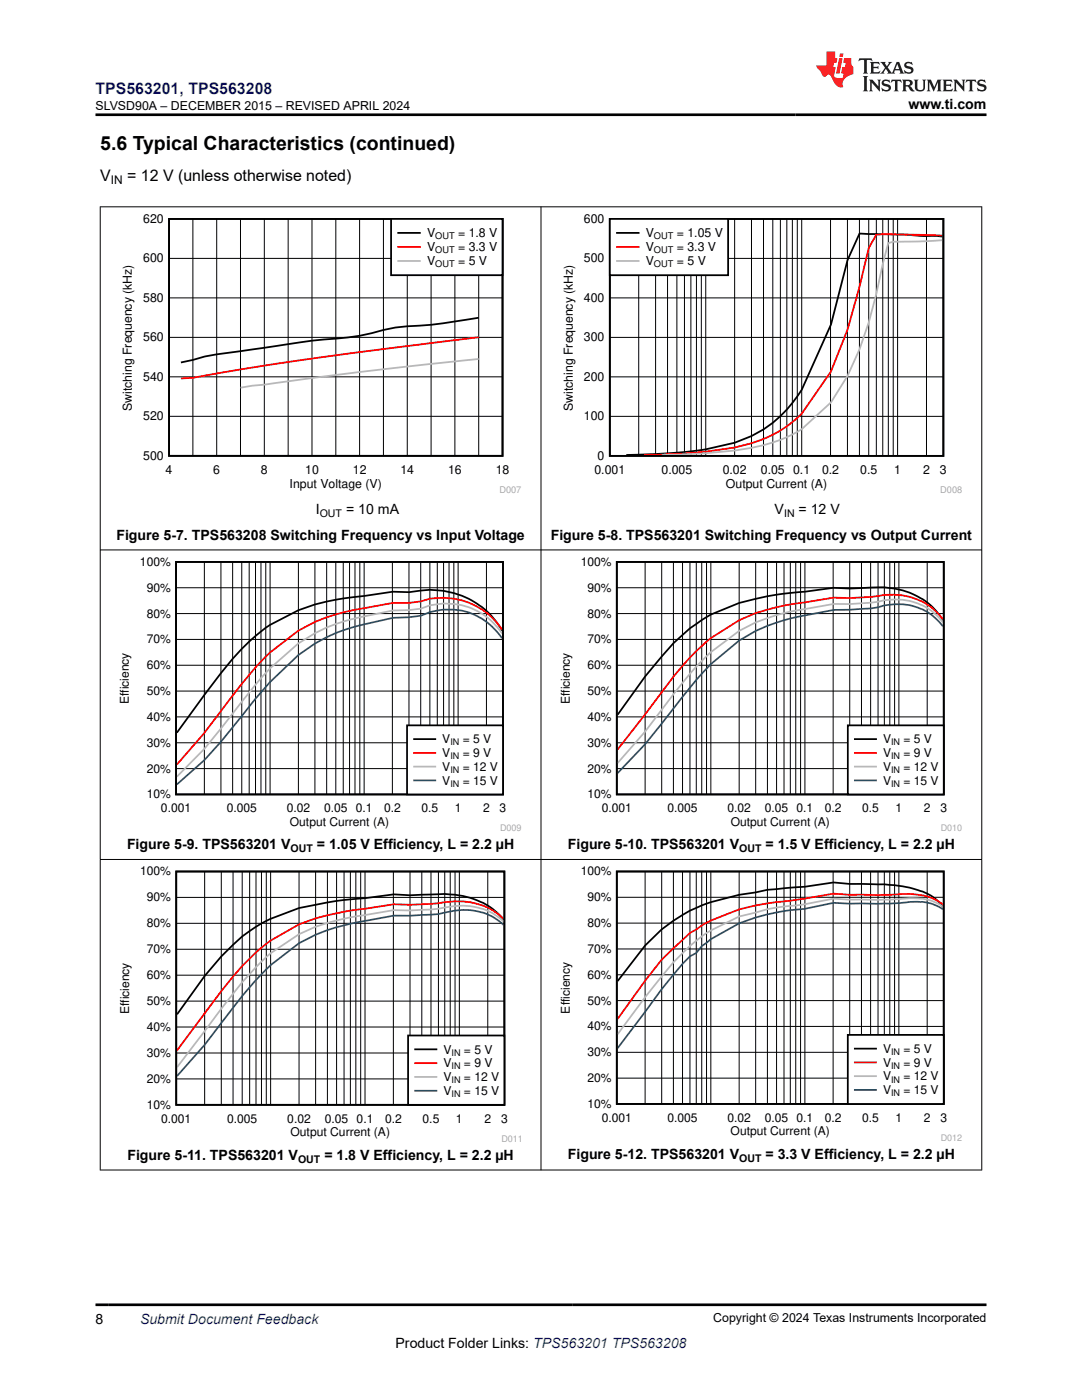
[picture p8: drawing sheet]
<svg xmlns="http://www.w3.org/2000/svg" width="216mm" height="279mm" viewBox="0 0 216 279" stroke-linecap="round" stroke-linejoin="round" font-family="sans-serif">
<path d="M33.7 43.7h66.6v47.3h-66.6zM95.5 63.4l-4.7 .8a62.4 62.4 0 0 1-9.5 .9l-2.4 .3-2.4 .5a44.3 44.3 0 0 1-11.9 1.9l-16.6 2.3a49.5 49.5 0 0 0-9.5 1.7l-2.4 .5" fill="none" stroke="#000" stroke-width=".36"/>
<g fill="none" stroke="#000" stroke-width=".2">
<path d="M33.7 59.4h66.6M33.7 51.6h66.6M38.5 43.7v47.3M43.2 43.7v47.3M48 43.7v47.3M52.7 43.7v47.3M57.5 43.7v47.3M62.3 43.7v47.3M67 43.7v47.3M71.8 43.7v47.3M76.5 43.7v47.3M81.3 43.7v47.3"/>
<path d="M86 43.7v47.3M90.8 43.7v47.3M95.5 43.7v47.3M33.7 75.2h66.6M33.7 67.3h66.6M33.7 83.1h66.6"/>
</g>
<path d="M95.5 67.3l-4.7 .6a869.1 869.1 0 0 0-52.3 7.5l-2.4 .1" fill="none" stroke="#f00" stroke-width=".36"/>
<path d="M95.5 71.6a989 989 0 0 0-42.8 5.2l-4.7 .6" fill="none" stroke="#b8b8b8" stroke-width=".36"/>
<path d="M78 43.7h22.3v11.2h-22.3z" fill-rule="evenodd" fill="#fff"/>
<path d="M78 43.7h22.3v11.2h-22.3zM79.5 46.5h4.3" fill="none" stroke="#000" stroke-width=".36"/>
<path d="M79.5 49.3h4.3" fill="none" stroke="#f00" stroke-width=".36"/>
<path d="M79.5 52.1h4.3" fill="none" stroke="#b8b8b8" stroke-width=".36"/>
<path d="M111.9 42.7h80.1v55.8h-80.1z" fill-rule="evenodd" fill="#fff"/>
<path d="M121.7 43.7h66.5v47.3h-66.5zM188.1 47.2l-7.5-.4-9.1-.2-2.4 5.3-3.3 12.9-5.8 13a24 24 0 0 1-13.4 10.6l-5.8 1.3a104.2 104.2 0 0 1-15.8 1.1" fill="none" stroke="#000" stroke-width=".36"/>
<g fill="none" stroke="#000" stroke-width=".2">
<path d="M121.7 59.5h66.5M121.7 51.6h66.5M127.4 43.7v47.3M130.8 43.7v47.3M133.2 43.7v47.3M135.1 43.7v47.3M136.6 43.7v47.3M137.9 43.7v47.3M139 43.7v47.3M139.9 43.7v47.3M140.8 43.7v47.3M146.6 43.7v47.3"/>
<path d="M150 43.7v47.3M152.3 43.7v47.3M154.2 43.7v47.3M155.7 43.7v47.3M157 43.7v47.3M158.1 43.7v47.3M159.1 43.7v47.3M160 43.7v47.3M165.7 43.7v47.3M169.1 43.7v47.3M171.5 43.7v47.3M173.3 43.7v47.3"/>
<path d="M174.9 43.7v47.3M176.1 43.7v47.3M177.3 43.7v47.3M178.2 43.7v47.3M179.1 43.7v47.3M184.9 43.7v47.3M121.7 75.2h66.5M121.7 67.3h66.5M121.7 83.1h66.5"/>
</g>
<path d="M188.1 47l-9.9-.2h-3.4l-1.5 2.7-1.8 7.7-2.4 8.6-3.3 8.3-5.8 8.5a24.3 24.3 0 0 1-13.4 6.7l-6.7 .9-11.3 .6" fill="none" stroke="#f00" stroke-width=".36"/>
<path d="M188.1 47.9l-3.7 .3h-6.2l-1 .3-1.1 4.3a82.5 82.5 0 0 1-7 22.2l-3.3 5.3-5.8 5.4a30.2 30.2 0 0 1-13.4 4.2l-5.8 .6-8.8 .3" fill="none" stroke="#b8b8b8" stroke-width=".36"/>
<path d="M121.7 43.7h23.6v11.2h-23.6z" fill-rule="evenodd" fill="#fff"/>
<path d="M121.7 43.7h23.6v11.2h-23.6zM123.1 46.5h4.3" fill="none" stroke="#000" stroke-width=".36"/>
<path d="M123.1 49.3h4.3" fill="none" stroke="#f00" stroke-width=".36"/>
<path d="M123.1 52.1h4.3" fill="none" stroke="#b8b8b8" stroke-width=".36"/>
<path d="M24 111.2h80v54.7h-80z" fill-rule="evenodd" fill="#fff"/>
<path d="M35.1 112.1h65.3v46.4h-65.3zM100.2 125.9a16.2 16.2 0 0 0-16.2-8l-2.4 .3-3.2-.1-5.7 .8a48.8 48.8 0 0 0-13.2 2.9l-5.6 2.9-1.8 1.3a43.6 43.6 0 0 0-8 8.4l-8.8 11.8" fill="none" stroke="#000" stroke-width=".35"/>
<g fill="none" stroke="#000" stroke-width=".2">
<path d="M35.1 117.3h65.3M40.8 112.1v46.5M44.1 112.1v46.5M46.4 112.1v46.5M48.2 112.1v46.5M49.7 112.1v46.5M51 112.1v46.5M52.1 112.1v46.5M53 112.1v46.5M53.9 112.1v46.5M59.5 112.1v46.5M62.8 112.1v46.5"/>
<path d="M65.2 112.1v46.5M67 112.1v46.5M68.5 112.1v46.5M69.8 112.1v46.5M70.8 112.1v46.5M71.8 112.1v46.5M72.7 112.1v46.5M78.3 112.1v46.5M81.6 112.1v46.5M83.9 112.1v46.5M85.8 112.1v46.5M87.3 112.1v46.5"/>
<path d="M88.5 112.1v46.5M89.6 112.1v46.5M90.6 112.1v46.5M91.4 112.1v46.5M97.1 112.1v46.5M35.1 137.9h65.3M35.1 132.8h65.3M35.1 127.6h65.3M35.1 122.5h65.3M35.1 153.4h65.3M35.1 148.2h65.3M35.1 143.1h65.3"/>
</g>
<path d="M100.2 125.6a14.3 14.3 0 0 0-14.4-6.1l-1.8 .5-2.4 .3h-3.2l-5.7 1.1a36.7 36.7 0 0 0-13.2 4.5l-5.6 4.3-2.9 3-2.8 3.3-7.4 9.8-5.5 6.3" fill="none" stroke="#f00" stroke-width=".35"/>
<path d="M100.2 126.4a13.3 13.3 0 0 0-14.4-5.6l-1.8 .7-2.4 .3h-3.2l-5.7 1.2a34.5 34.5 0 0 0-13.2 5.4l-5.6 5-1.8 1.9-11.3 14.2-5.5 5.5" fill="none" stroke="#b8b8b8" stroke-width=".35"/>
<path d="M100.2 127.4a12.7 12.7 0 0 0-14.4-5.2l-1.8 .7-2.4 .3-3.2 .1-5.7 1.3a32 32 0 0 0-13.2 6.1l-5.6 5.4-2.9 3.3-2.8 3.5a78.6 78.6 0 0 1-12.9 13.7" fill="none" stroke="#295c75" stroke-width=".35"/>
<path d="M81.2 144.8h19.2v13.7h-19.2z" fill-rule="evenodd" fill="#fff"/>
<path d="M81.2 144.8h19.2v13.7h-19.2zM82.6 147.5h4.3" fill="none" stroke="#000" stroke-width=".35"/>
<path d="M82.6 150.3h4.3" fill="none" stroke="#f00" stroke-width=".35"/>
<path d="M82.6 153h4.3" fill="none" stroke="#b8b8b8" stroke-width=".35"/>
<path d="M82.6 155.7h4.3" fill="none" stroke="#295c75" stroke-width=".35"/>
<path d="M111.9 111.2h80.1v54.7h-80.1z" fill-rule="evenodd" fill="#fff"/>
<path d="M123.1 112.1h65.2v46.4h-65.2zM188.1 123.8a13.5 13.5 0 0 0-10.6-6.4l-1.1-.2-6.8 .3-3.3-.2-5.7 .8a59.3 59.3 0 0 0-13.1 2.2l-5.7 2.3-1.8 1.1a31.3 31.3 0 0 0-8 7.3l-3.3 4-5.5 7.6" fill="none" stroke="#000" stroke-width=".35"/>
<g fill="none" stroke="#000" stroke-width=".2">
<path d="M123.1 117.3h65.2M128.7 112.1v46.5M132 112.1v46.5M134.4 112.1v46.5M136.2 112.1v46.5M137.7 112.1v46.5M138.9 112.1v46.5M140 112.1v46.5M141 112.1v46.5M141.8 112.1v46.5M147.5 112.1v46.5M150.8 112.1v46.5"/>
<path d="M153.1 112.1v46.5M155 112.1v46.5M156.4 112.1v46.5M157.7 112.1v46.5M158.8 112.1v46.5M159.7 112.1v46.5M160.6 112.1v46.5M166.2 112.1v46.5M169.6 112.1v46.5M171.9 112.1v46.5M173.7 112.1v46.5M175.2 112.1v46.5"/>
<path d="M176.5 112.1v46.5M177.5 112.1v46.5M178.5 112.1v46.5M179.4 112.1v46.5M185 112.1v46.5M123.1 137.9h65.2M123.1 132.8h65.2M123.1 127.6h65.2M123.1 122.5h65.2M123.1 153.4h65.2M123.1 148.2h65.2M123.1 143.1h65.2"/>
</g>
<path d="M188.1 123.6a12.1 12.1 0 0 0-10.6-4.9h-1.1a38.1 38.1 0 0 1-10.1 .6l-5.7 .9a41.4 41.4 0 0 0-13.1 3.6l-5.7 3.5-1.8 1.6a52.3 52.3 0 0 0-8 9.3l-8.8 11.4" fill="none" stroke="#f00" stroke-width=".35"/>
<path d="M188.1 124.2a11.4 11.4 0 0 0-10.6-4.5l-1.1 .1a34 34 0 0 1-10.1 .7l-5.7 1.1a37.5 37.5 0 0 0-13.1 4.3l-5.7 4.3-1.8 1.7a78.3 78.3 0 0 0-8 9.8l-3.3 4.3-5.5 6.3" fill="none" stroke="#b8b8b8" stroke-width=".35"/>
<path d="M188.1 125a11.2 11.2 0 0 0-11.7-4.2l-2.7 .6-7.4 .3-5.7 1.1a35.3 35.3 0 0 0-13.1 5l-5.7 4.7-1.8 2-11.3 14-5.5 5.8" fill="none" stroke="#295c75" stroke-width=".35"/>
<path d="M169.2 144.8h19.1v13.7h-19.1z" fill-rule="evenodd" fill="#fff"/>
<path d="M169.2 144.8h19.1v13.7h-19.1zM170.6 147.5h4.2" fill="none" stroke="#000" stroke-width=".35"/>
<path d="M170.6 150.3h4.2" fill="none" stroke="#f00" stroke-width=".35"/>
<path d="M170.6 153h4.2" fill="none" stroke="#b8b8b8" stroke-width=".35"/>
<path d="M170.6 155.7h4.2" fill="none" stroke="#295c75" stroke-width=".35"/>
<path d="M24 172.9h80v55h-80z" fill-rule="evenodd" fill="#fff"/>
<path d="M35.2 173.9h65.4v46.6h-65.4zM100.5 183.5a13.9 13.9 0 0 0-10.7-5l-1.1-.1-6.9 .3-3.2-.2-5.8 .8a72.3 72.3 0 0 0-13.1 1.9l-5.7 2.2-1.8 .9a33.1 33.1 0 0 0-8.1 6.6l-3.3 3.9-5.5 7.6" fill="none" stroke="#000" stroke-width=".35"/>
<g fill="none" stroke="#000" stroke-width=".2">
<path d="M35.2 179.1h65.5M40.8 173.9v46.6M44.2 173.9v46.6M46.5 173.9v46.6M48.3 173.9v46.6M49.8 173.9v46.6M51.1 173.9v46.6M52.2 173.9v46.6M53.1 173.9v46.6M54 173.9v46.6M59.7 173.9v46.6M63 173.9v46.6"/>
<path d="M65.3 173.9v46.6M67.2 173.9v46.6M68.7 173.9v46.6M69.9 173.9v46.6M71 173.9v46.6M72 173.9v46.6M72.8 173.9v46.6M78.5 173.9v46.6M81.8 173.9v46.6M84.2 173.9v46.6M86 173.9v46.6M87.5 173.9v46.6"/>
<path d="M88.7 173.9v46.6M89.8 173.9v46.6M90.8 173.9v46.6M91.7 173.9v46.6M97.3 173.9v46.6M35.2 199.8h65.5M35.2 194.6h65.5M35.2 189.4h65.5M35.2 184.3h65.5M35.2 215.3h65.5M35.2 210.1h65.5M35.2 205h65.5"/>
</g>
<path d="M100.5 183.4a12.6 12.6 0 0 0-10.7-3.4l-3.8 .4-4.2 .2-3.2-.1-5.8 .9a51.1 51.1 0 0 0-13.1 3.1l-5.7 3.2-1.8 1.4a55.9 55.9 0 0 0-8.1 8.7l-8.8 11.8" fill="none" stroke="#f00" stroke-width=".35"/>
<path d="M100.5 183.9a11.9 11.9 0 0 0-10.7-2.9l-1.1 .1a34.3 34.3 0 0 1-6.9 .6l-3.2-.1-5.8 1a43.1 43.1 0 0 0-13.1 3.8l-5.7 3.8-2.9 2.8a75.1 75.1 0 0 0-7 8.3l-8.8 11.7" fill="none" stroke="#b8b8b8" stroke-width=".35"/>
<path d="M100.5 184.6a11.3 11.3 0 0 0-10.7-2.7 18.2 18.2 0 0 1-5.6 .7l-5.6 .1-5.8 1.1a41.4 41.4 0 0 0-13.1 4.4l-5.7 4.4-2.9 3-2.8 3.2-7.5 9.7-5.5 6.2" fill="none" stroke="#295c75" stroke-width=".35"/>
<path d="M81.4 206.7h19.2v13.8h-19.2z" fill-rule="evenodd" fill="#fff"/>
<path d="M81.4 206.7h19.2v13.8h-19.2zM82.8 209.4h4.3" fill="none" stroke="#000" stroke-width=".35"/>
<path d="M82.8 212.2h4.3" fill="none" stroke="#f00" stroke-width=".35"/>
<path d="M82.8 214.9h4.3" fill="none" stroke="#b8b8b8" stroke-width=".35"/>
<path d="M82.8 217.7h4.3" fill="none" stroke="#295c75" stroke-width=".35"/>
<path d="M111.9 172.9h80.1v54.8h-80.1z" fill-rule="evenodd" fill="#fff"/>
<path d="M123.1 173.9h65.2v46.4h-65.2zM188.1 181a8.7 8.7 0 0 0-5.5-3.5 30.6 30.6 0 0 0-8.9-1.1h-4.1l-3.3-.3-5.7 .9-7.5 .6-2.3 .5a38 38 0 0 0-11.9 3.1 30.1 30.1 0 0 0-10.2 7.5l-5.5 7.1" fill="none" stroke="#000" stroke-width=".35"/>
<g fill="none" stroke="#000" stroke-width=".2">
<path d="M123.1 179.1h65.2M128.7 173.9v46.4M132 173.9v46.4M134.4 173.9v46.4M136.2 173.9v46.4M137.7 173.9v46.4M138.9 173.9v46.4M140 173.9v46.4M141 173.9v46.4M141.8 173.9v46.4M147.5 173.9v46.4M150.8 173.9v46.4"/>
<path d="M153.1 173.9v46.4M155 173.9v46.4M156.4 173.9v46.4M157.7 173.9v46.4M158.8 173.9v46.4M159.7 173.9v46.4M160.6 173.9v46.4M166.2 173.9v46.4M169.6 173.9v46.4M171.9 173.9v46.4M173.7 173.9v46.4M175.2 173.9v46.4"/>
<path d="M176.5 173.9v46.4M177.5 173.9v46.4M178.5 173.9v46.4M179.4 173.9v46.4M185 173.9v46.4M123.1 199.7h65.2M123.1 194.5h65.2M123.1 189.4h65.2M123.1 184.2h65.2M123.1 215.2h65.2M123.1 210h65.2M123.1 204.8h65.2"/>
</g>
<path d="M188.1 180.5a10.9 10.9 0 0 0-7.3-2.1l-1.5 .1a90.9 90.9 0 0 1-13-.2l-9.9 1.6a39.6 39.6 0 0 0-16.4 4.8l-2.3 1.5-5.7 5.3-3.3 4.2-5.5 7.6" fill="none" stroke="#f00" stroke-width=".35"/>
<path d="M188.1 180.9a10.1 10.1 0 0 0-7.3-1.6 102.2 102.2 0 0 1-14.5 0l-5.7 1.2-2.9 .3a29.7 29.7 0 0 0-6.9 1.3l-3.3 .8-5.7 2.8-1.8 1.2a39.9 39.9 0 0 0-8 8l-3.3 4.1-5.5 7.4" fill="none" stroke="#b8b8b8" stroke-width=".35"/>
<path d="M188.1 181.5a9.6 9.6 0 0 0-7.3-1.4 116.7 116.7 0 0 1-14.5 .1l-5.7 1.2a42.1 42.1 0 0 0-13.1 2.9l-5.7 3.1-1.8 1.4-1.1 1.4-1.2 .6a86 86 0 0 0-9 11.2l-5.5 7.2" fill="none" stroke="#295c75" stroke-width=".35"/>
<path d="M169.2 206.5h19.1v13.8h-19.1z" fill-rule="evenodd" fill="#fff"/>
<path d="M169.2 206.5h19.1v13.8h-19.1zM170.6 209.3h4.2" fill="none" stroke="#000" stroke-width=".35"/>
<path d="M170.6 212h4.2" fill="none" stroke="#f00" stroke-width=".35"/>
<path d="M170.6 214.8h4.2" fill="none" stroke="#b8b8b8" stroke-width=".35"/>
<path d="M170.6 217.5h4.2" fill="none" stroke="#295c75" stroke-width=".35"/>
<path d="M19.9 41.3h176.1M20 41.2v192.4M107.9 41.2v192.4M195.9 41.2v192.4M19.9 109.7h176.1M19.9 171.5h176.1M19.9 233.5h176.1" fill="none" stroke="#000" stroke-width=".2"/>
<path d="M171.5 11.6l-.2 .6 .5-.2h.6v.1v2.2l-.2 .4h1l-.2-.4v-2.2v-.1h.5l.5 .2-.1-.6zM173.6 12.4l.2 .3v1.6l-.2 .4h1.9l.1-.6a1.08 1.08 0 0 1-1.3 .2v-.7h.6l.4 .2v-.7l-.4 .2h-.6v-.5l.2-.2a1 1 0 0 1 1 .3l-.1-.5zM175.7 12.4l.9 1.1-1 1.2h.9l-.2-.2 .5-.8 .4 .8-.2 .2h1.6l-.2-.2 .2-.5h.9l.1 .5-.1 .2h.9l-.2-.4-.8-1.9h-.5l-.9 2.1-.9-1.1 .9-1h-.8l.2 .2-.4 .6-.4-.6 .2-.2zM179 12.8l.4 1h-.7zM180.7 12.5a.65 .65 0 0 0-.2 .7 .65 .65 0 0 0 .6 .5l.6 .1 .1 .3a.79 .79 0 0 1-.7 .4 .79 .79 0 0 1-.7-.5l.1 .7 .2-.1a.93 .93 0 0 0 1.1 0 .93 .93 0 0 0 .4-.9 1.46 1.46 0 0 0-1.2-.6l-.1-.3a1.09 1.09 0 0 1 1.2 .2l-.2-.6-.1 .1-.5-.2zM172.2 15.2l.2 .4v2.2l-.2 .4h1l-.2-.4v-2.2l.2-.4zM173.4 15.9l.2 .4v1.5l-.2 .4h.8l-.3-.4 .1-1.3 1.6 1.8v-2l.2-.4h-.7l.1 .2 .1 1.1-1.2-1.3zM176.2 16a.65 .65 0 0 0-.2 .8 .65 .65 0 0 0 .6 .4l.6 .2 .1 .2a.79 .79 0 0 1-.7 .4 .79 .79 0 0 1-.7-.5l.1 .7 .2-.1a.93 .93 0 0 0 1.1 .1 .93 .93 0 0 0 .4-1 1.46 1.46 0 0 0-1.2-.5l-.1-.4a1.09 1.09 0 0 1 1.2 .2l-.1-.6-.2 .1-.5-.1zM177.9 15.9l-.1 .6a.63 .63 0 0 1 .8-.3v1.6l-.3 .4h1l-.2-.4v-1.6a.66 .66 0 0 1 .8 .3l-.1-.6zM180 15.9l.2 .4v1.5l-.2 .4h1l-.2-.2-.1-.7h.5l.1 .2a.79 .79 0 0 0 1.2 .6l-1-.9a.61 .61 0 0 0 .6-.6 .61 .61 0 0 0-.5-.7zM180.8 16.2h.1a.47 .47 0 0 1 .5 .1 .47 .47 0 0 1 .1 .5l-.1 .1-.7 .1zM182.3 15.9l.2 .2a2.27 2.27 0 0 0 .4 2 1.04 1.04 0 0 0 1.7-.7v-1.3l.2-.2h-.8l.2 .4v1.1a.6 .6 0 0 1-.6 .6 .6 .6 0 0 1-.6-.6v-1.1l.3-.4zM184.9 15.9l.2 .4v1.5l-.2 .4h.8l-.3-.4v-1.4l.9 1.9 .9-1.9v1.4l-.3 .4h1l-.2-.4v-1.5l.2-.4h-.8l-.7 1.5-.6-1.5zM188.1 15.9l.2 .4v1.5l-.2 .4h1.9l.1-.6a1.09 1.09 0 0 1-1.3 .2v-.7h.6l.4 .2v-.6l-.4 .2h-.6v-.6l.2-.1a1.01 1.01 0 0 1 1 .3l-.1-.6zM190.2 15.9l.3 .4v1.5l-.3 .4h.8l-.2-.4v-1.3l1.6 1.8v-2l.2-.4h-.7l.2 .2v1.1l-1.2-1.3zM192.8 15.9l-.1 .6a.63 .63 0 0 1 .8-.3v1.6l-.3 .4h1l-.2-.4v-1.6a.66 .66 0 0 1 .8 .3l-.1-.6zM195.2 16a.65 .65 0 0 0-.2 .8 .65 .65 0 0 0 .6 .4l.6 .2 .2 .2a.79 .79 0 0 1-.7 .4 .79 .79 0 0 1-.7-.5l.1 .7 .2-.1a.93 .93 0 0 0 1 .1 .93 .93 0 0 0 .5-1 1.46 1.46 0 0 0-1.3-.5v-.4a1.09 1.09 0 0 1 1.2 .2l-.2-.6-.2 .1-.5-.1z" fill="#231f20"/>
<path d="M164.9 10.3v2.7h-2l.1 .4 .8 1a.95 .95 0 0 0 1 .9 .59 .59 0 0 1 .5-.4 .59 .59 0 0 1 .5 .3l.4 .8a1.59 1.59 0 0 0 2.1 1.4 1.61 1.61 0 0 1 1-2.3l1-.3-.1-1.5a1.59 1.59 0 0 1-.3-1.7h-1.5l-.2 .9h.6l-.2 .9h-.5l-.2 .9v.3l.4 .1-.1 .9h-.7a.73 .73 0 0 1-1-.7l.3-1.5h-.5l.1-.9h.5l.2-.9h-.5v-1.3zM167.4 11.6l-.6 3.1h.7l.6-3.1zM167.6 10.7l-.1 .6h.7l.1-.6z" fill="#ed1c24"/>
<path d="M19 22.9h177.8M19 260.4h177.8" fill="none" stroke="#000" stroke-width=".53"/>
<text font-size="3.9" x="20" y="29.9">5.6 Typical Characteristics (continued)</text>
<text font-size="3.2" fill="#00f" x="19" y="18.7">TPS563201, TPS563208</text>
<g font-size="3.2">
<text x="20" y="36.1">V</text>
<text x="25.4" y="36.1">= 12 V (unless otherwise noted)</text>
</g>
<g font-size="2.8">
<text x="181.3" y="21.8">www.ti.com</text>
<text x="23.2" y="107.7">Figure 5-7. TPS563208 Switching Frequency vs Input Voltage</text>
<text x="63" y="102.5">I</text>
<text x="69" y="102.5">= 10 mA</text>
<text x="109.9" y="107.7">Figure 5-8. TPS563201 Switching Frequency vs Output Current</text>
<text x="154.6" y="102.5">V</text>
<text x="159.3" y="102.5">= 12 V</text>
<text x="25.3" y="169.5">Figure 5-9. TPS563201 V</text>
<text x="63.2" y="169.5">= 1.05 V Efficiency, L = 2.2 µH</text>
<text x="113.3" y="169.5">Figure 5-10. TPS563201 V</text>
<text x="152.7" y="169.5">= 1.5 V Efficiency, L = 2.2 µH</text>
<text x="25.4" y="231.5">Figure 5-11. TPS563201 V</text>
<text x="64.7" y="231.5">= 1.8 V Efficiency, L = 2.2 µH</text>
<text x="113.3" y="231.3">Figure 5-12. TPS563201 V</text>
<text x="152.7" y="231.3">= 3.3 V Efficiency, L = 2.2 µH</text>
<text x="19" y="264.2">8</text>
<text x="78.9" y="269">Product Folder Links: TPS563201 TPS563208</text>
</g>
<text font-size="2.8" fill="#00f" x="27.9" y="264.2">Submit Document Feedback</text>
<g font-size="2.5">
<text x="19" y="21.9">SLVSD90A – DECEMBER 2015 – REVISED APRIL 2024</text>
<text x="28.6" y="44.5">620</text>
<text x="85.2" y="47.4">V</text>
<text x="91.4" y="47.4">= 1.8 V</text>
<text x="116.5" y="44.5">600</text>
<text x="128.9" y="47.4">V</text>
<text x="135" y="47.4">= 1.05 V</text>
<text x="28.6" y="52.4">600</text>
<text x="85.2" y="50.2">V</text>
<text x="85.2" y="53">V</text>
<text x="91.4" y="50.2">= 3.3 V</text>
<text x="91.4" y="53">= 5 V</text>
<text x="116.5" y="52.4">500</text>
<text x="128.9" y="50.2">V</text>
<text x="128.9" y="53">V</text>
<text x="135" y="50.2">= 3.3 V</text>
<text x="135" y="53">= 5 V</text>
<text x="28.6" y="60.3">580</text>
<text x="116.5" y="60.3">400</text>
<text x="28.6" y="68.1">560</text>
<text x="116.5" y="68.1">300</text>
<text x="28.6" y="76">540</text>
<text x="116.5" y="76">200</text>
<text x="26.3" y="82" transform="rotate(-90 26.3 82)">Switching Frequency (kHz)</text>
<text x="28.6" y="83.9">520</text>
<text x="114.3" y="82" transform="rotate(-90 114.3 82)">Switching Frequency (kHz)</text>
<text x="116.5" y="83.9">100</text>
<text x="28.6" y="91.8">500</text>
<text x="33.1" y="94.6">4</text>
<text x="42.6" y="94.6">6</text>
<text x="52.1" y="94.6">8</text>
<text x="60.9" y="94.6">10</text>
<text x="70.4" y="94.6">12</text>
<text x="79.9" y="94.6">14</text>
<text x="89.4" y="94.6">16</text>
<text x="98.9" y="94.6">18</text>
<text x="118.6" y="94.6">0.001</text>
<text x="119.2" y="91.8">0</text>
<text x="132" y="94.6">0.005</text>
<text x="144.2" y="94.6">0.02</text>
<text x="151.8" y="94.6">0.05</text>
<text x="158.3" y="94.6">0.1</text>
<text x="164" y="94.6">0.2</text>
<text x="171.6" y="94.6">0.5</text>
<text x="178.4" y="94.6">1</text>
<text x="184.2" y="94.6">2</text>
<text x="187.6" y="94.6">3</text>
<text x="57.8" y="97.4">Input Voltage (V)</text>
<text x="144.9" y="97.4">Output Current (A)</text>
<text x="142.3" y="263.9">Copyright © 2024 Texas Instruments Incorporated</text>
</g>
<g font-size="2.4">
<text x="22.1" y="36.7">IN</text>
<text x="27.9" y="112.9">100%</text>
<text x="115.9" y="112.9">100%</text>
<text x="29.3" y="118.1">90%</text>
<text x="117.2" y="118.1">90%</text>
<text x="29.3" y="123.2">80%</text>
<text x="117.2" y="123.2">80%</text>
<text x="29.3" y="128.4">70%</text>
<text x="117.2" y="128.4">70%</text>
<text x="29.3" y="133.6">60%</text>
<text x="117.2" y="133.6">60%</text>
<text x="25.7" y="140.5" transform="rotate(-90 25.7 140.5)">Efficiency</text>
<text x="29.3" y="143.9">40%</text>
<text x="29.3" y="138.7">50%</text>
<text x="113.7" y="140.5" transform="rotate(-90 113.7 140.5)">Efficiency</text>
<text x="117.2" y="143.9">40%</text>
<text x="117.2" y="138.7">50%</text>
<text x="29.3" y="149">30%</text>
<text x="88.3" y="148.4">V</text>
<text x="92.3" y="148.4">= 5 V</text>
<text x="117.2" y="149">30%</text>
<text x="176.2" y="148.4">V</text>
<text x="180.3" y="148.4">= 5 V</text>
<text x="29.3" y="154.2">20%</text>
<text x="88.3" y="151.1">V</text>
<text x="88.3" y="153.9">V</text>
<text x="92.3" y="151.1">= 9 V</text>
<text x="92.3" y="153.9">= 12 V</text>
<text x="117.2" y="154.2">20%</text>
<text x="176.2" y="151.1">V</text>
<text x="176.2" y="153.9">V</text>
<text x="180.3" y="151.1">= 9 V</text>
<text x="180.3" y="153.9">= 12 V</text>
<text x="29.3" y="159.3">10%</text>
<text x="88.3" y="156.6">V</text>
<text x="92.3" y="156.6">= 15 V</text>
<text x="117.2" y="159.3">10%</text>
<text x="176.2" y="156.6">V</text>
<text x="180.3" y="156.6">= 15 V</text>
<text x="32.1" y="162.1">0.001</text>
<text x="45.2" y="162.1">0.005</text>
<text x="57.2" y="162.1">0.02</text>
<text x="57.8" y="164.8">Output Current (A)</text>
<text x="64.7" y="162.1">0.05</text>
<text x="71" y="162.1">0.1</text>
<text x="76.6" y="162.1">0.2</text>
<text x="84.1" y="162.1">0.5</text>
<text x="90.7" y="162.1">1</text>
<text x="96.4" y="162.1">2</text>
<text x="99.7" y="162.1">3</text>
<text x="120.1" y="162.1">0.001</text>
<text x="133.2" y="162.1">0.005</text>
<text x="145.2" y="162.1">0.02</text>
<text x="145.8" y="164.8">Output Current (A)</text>
<text x="152.6" y="162.1">0.05</text>
<text x="158.9" y="162.1">0.1</text>
<text x="164.6" y="162.1">0.2</text>
<text x="172.1" y="162.1">0.5</text>
<text x="178.7" y="162.1">1</text>
<text x="184.3" y="162.1">2</text>
<text x="187.6" y="162.1">3</text>
<text x="27.9" y="174.7">100%</text>
<text x="29.3" y="179.9">90%</text>
<text x="115.9" y="174.7">100%</text>
<text x="117.2" y="179.9">90%</text>
<text x="29.3" y="185.1">80%</text>
<text x="117.2" y="185">80%</text>
<text x="29.3" y="190.2">70%</text>
<text x="117.2" y="190.2">70%</text>
<text x="29.3" y="195.4">60%</text>
<text x="117.2" y="195.3">60%</text>
<text x="25.7" y="202.4" transform="rotate(-90 25.7 202.4)">Efficiency</text>
<text x="29.3" y="200.6">50%</text>
<text x="113.7" y="202.3" transform="rotate(-90 113.7 202.3)">Efficiency</text>
<text x="117.2" y="200.5">50%</text>
<text x="29.3" y="205.8">40%</text>
<text x="117.2" y="205.6">40%</text>
<text x="29.3" y="210.9">30%</text>
<text x="88.5" y="210.3">V</text>
<text x="88.5" y="213">V</text>
<text x="88.5" y="215.8">V</text>
<text x="92.6" y="210.3">= 5 V</text>
<text x="92.6" y="213">= 9 V</text>
<text x="92.6" y="215.8">= 12 V</text>
<text x="117.2" y="216">20%</text>
<text x="117.2" y="210.8">30%</text>
<text x="176.2" y="210.1">V</text>
<text x="176.2" y="212.9">V</text>
<text x="176.2" y="215.6">V</text>
<text x="180.3" y="210.1">= 5 V</text>
<text x="180.3" y="212.9">= 9 V</text>
<text x="180.3" y="215.6">= 12 V</text>
<text x="29.3" y="216.1">20%</text>
<text x="29.3" y="221.3">10%</text>
<text x="88.5" y="218.5">V</text>
<text x="92.6" y="218.5">= 15 V</text>
<text x="117.2" y="221.1">10%</text>
<text x="176.2" y="218.4">V</text>
<text x="180.3" y="218.4">= 15 V</text>
<text x="32.2" y="224">0.001</text>
<text x="45.3" y="224">0.005</text>
<text x="57.3" y="224">0.02</text>
<text x="58" y="226.8">Output Current (A)</text>
<text x="64.8" y="224">0.05</text>
<text x="71.2" y="224">0.1</text>
<text x="76.8" y="224">0.2</text>
<text x="84.3" y="224">0.5</text>
<text x="91" y="224">1</text>
<text x="96.7" y="224">2</text>
<text x="100" y="224">3</text>
<text x="120.1" y="223.9">0.001</text>
<text x="133.2" y="223.9">0.005</text>
<text x="145.2" y="223.9">0.02</text>
<text x="145.8" y="226.6">Output Current (A)</text>
<text x="152.6" y="223.9">0.05</text>
<text x="158.9" y="223.9">0.1</text>
<text x="164.6" y="223.9">0.2</text>
<text x="172" y="223.9">0.5</text>
<text x="178.7" y="223.9">1</text>
<text x="184.3" y="223.9">2</text>
<text x="187.6" y="223.9">3</text>
</g>
<g font-size="2.1">
<text x="63.8" y="103.1">OUT</text>
<text x="156.4" y="103.1">IN</text>
<text x="58" y="170.1">OUT</text>
<text x="147.5" y="170.1">OUT</text>
<text x="59.5" y="232.1">OUT</text>
<text x="147.5" y="231.9">OUT</text>
</g>
<g font-size="1.8">
<text x="86.8" y="47.8">OUT</text>
<text x="130.5" y="47.8">OUT</text>
<text x="86.8" y="50.6">OUT</text>
<text x="86.8" y="53.4">OUT</text>
<text x="130.5" y="50.6">OUT</text>
<text x="130.5" y="53.4">OUT</text>
<text x="89.9" y="148.8">IN</text>
<text x="177.8" y="148.8">IN</text>
<text x="89.9" y="151.5">IN</text>
<text x="89.9" y="154.3">IN</text>
<text x="177.8" y="151.5">IN</text>
<text x="177.8" y="154.3">IN</text>
<text x="89.9" y="157">IN</text>
<text x="177.8" y="157">IN</text>
<text x="90.1" y="210.7">IN</text>
<text x="90.1" y="213.4">IN</text>
<text x="177.8" y="210.5">IN</text>
<text x="177.8" y="213.3">IN</text>
<text x="90.1" y="216.2">IN</text>
<text x="90.1" y="219">IN</text>
<text x="177.8" y="216">IN</text>
<text x="177.8" y="218.8">IN</text>
</g>
<g font-size="1.8" fill="#a8a8a8">
<text x="99.7" y="98.4">D007</text>
<text x="187.6" y="98.5">D008</text>
<text x="99.8" y="165.9">D009</text>
<text x="187.7" y="165.9">D010</text>
<text x="100" y="227.9">D011</text>
<text x="187.7" y="227.6">D012</text>
</g>
</svg>
